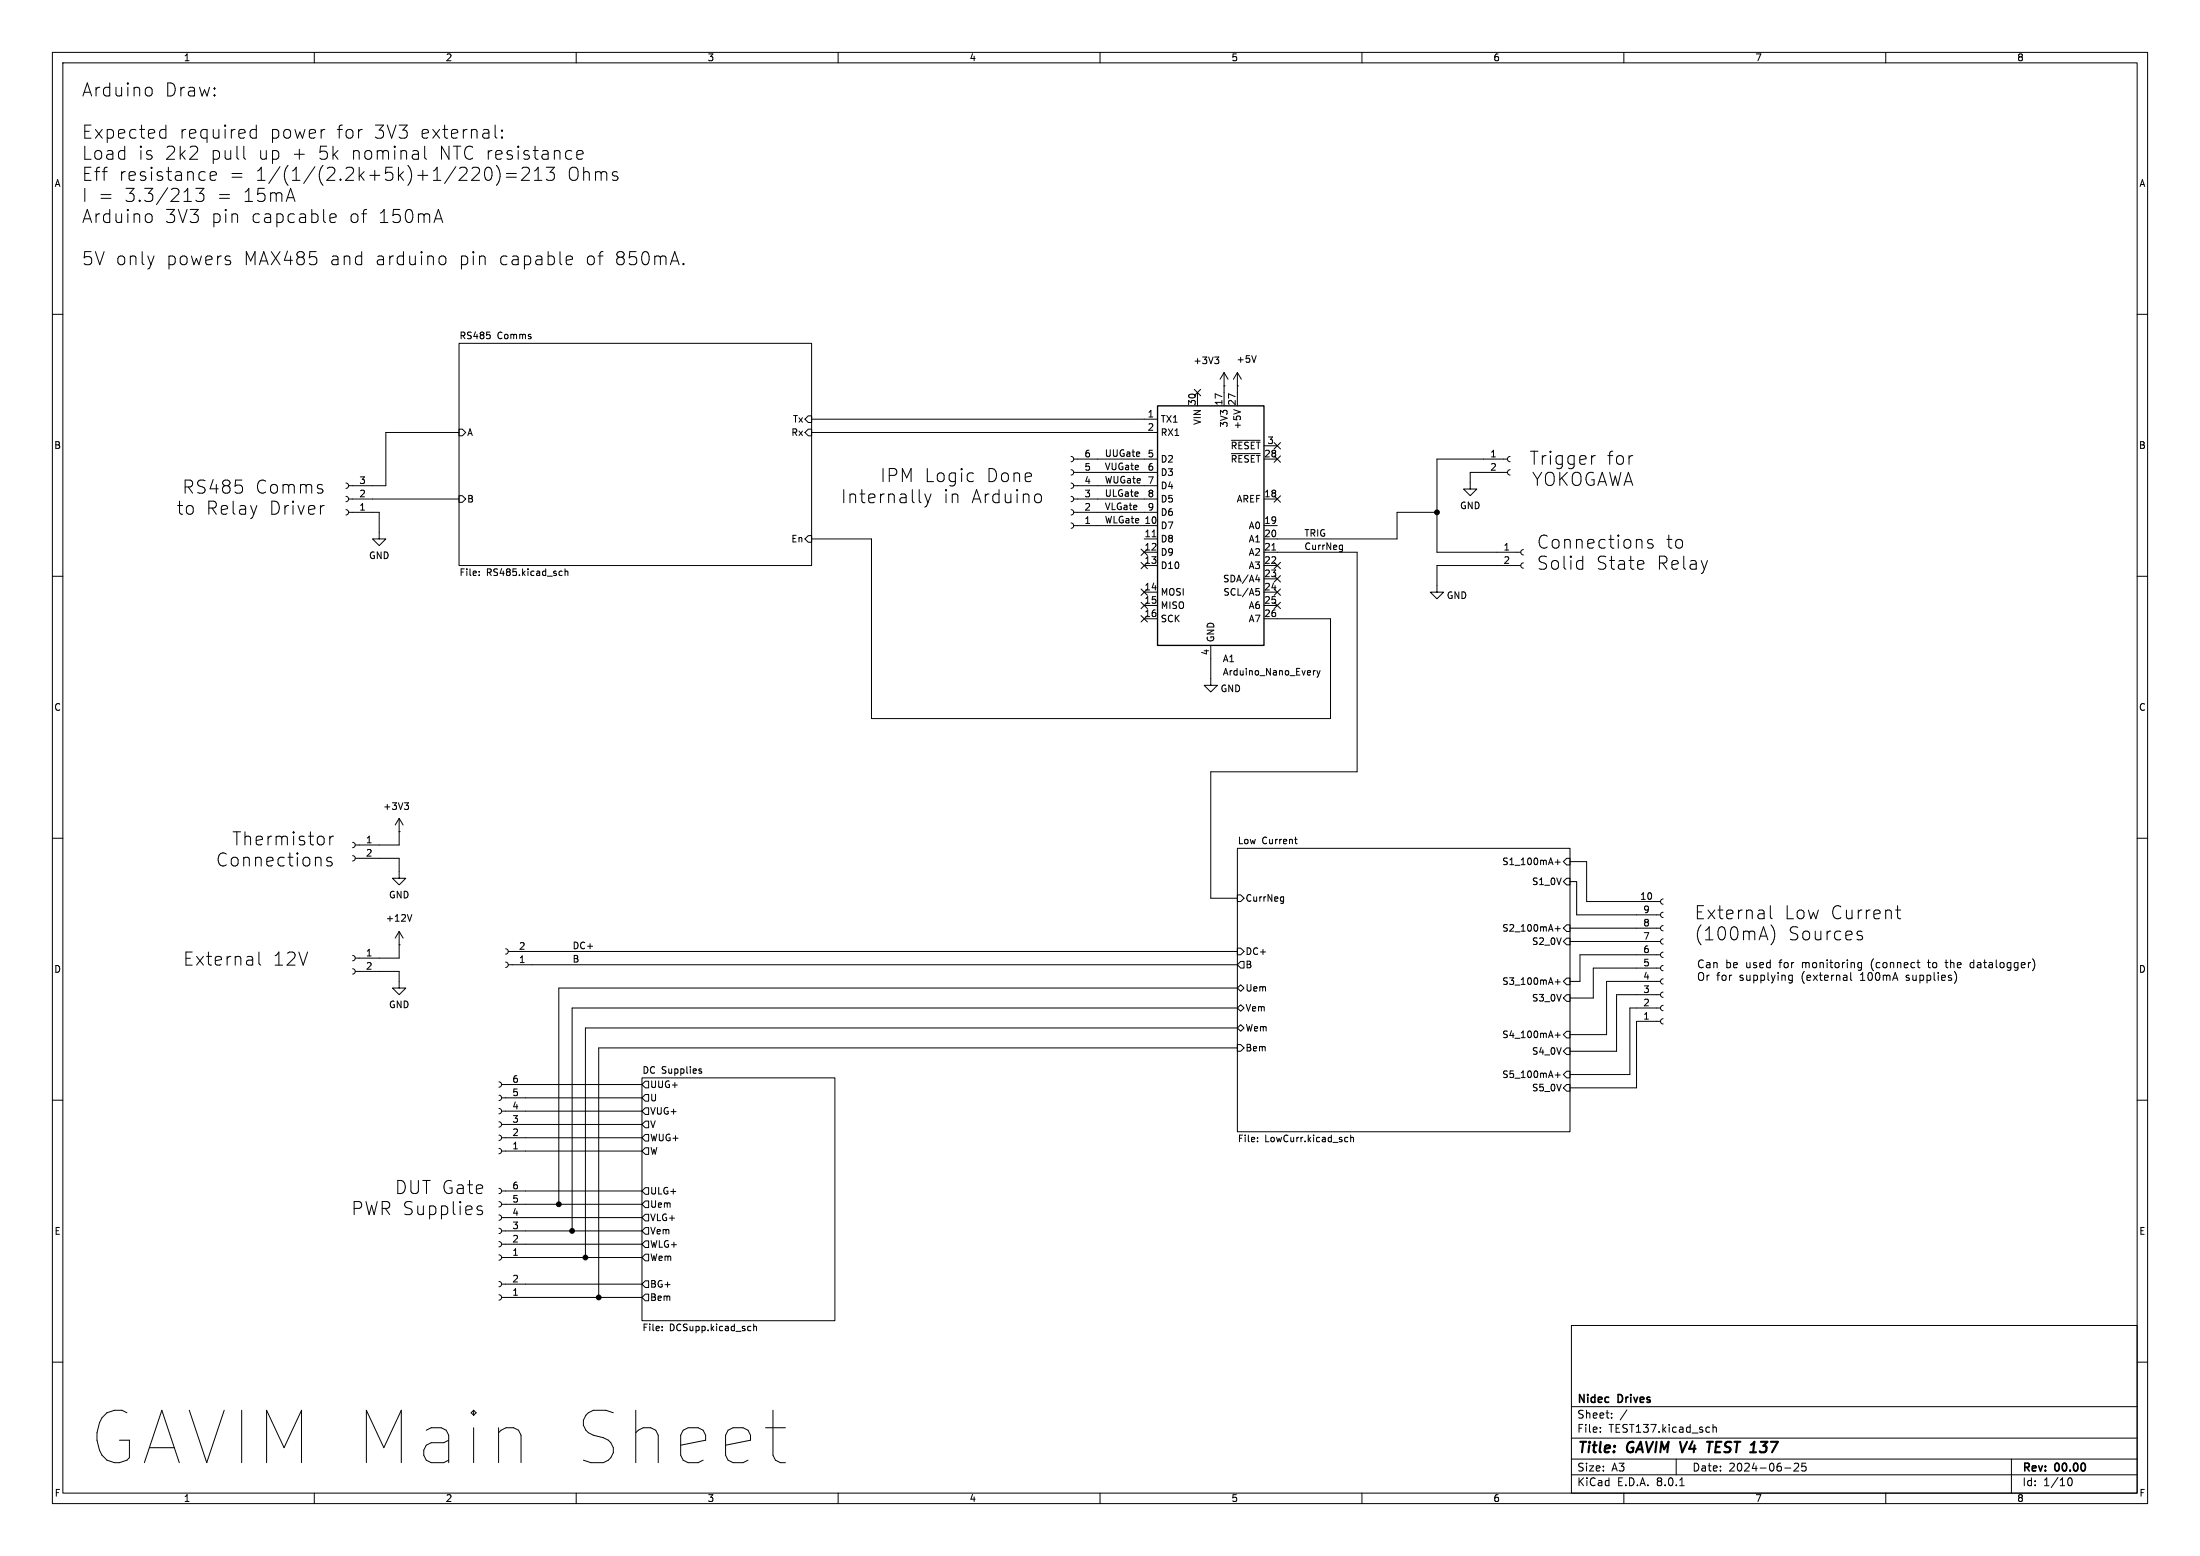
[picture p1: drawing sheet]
<svg xmlns="http://www.w3.org/2000/svg" width="420mm" height="297mm" viewBox="0 0 420 297" stroke-linecap="round" stroke-linejoin="round" font-family="sans-serif">
<g fill="none" stroke="#000" stroke-width=".19">
<path d="M10 10h400v277h-400zM12 12h396v273h-396zM28.6 16.7l.4 .4v.8l-.4 .4M60 10v2M110 10v2M160 10v2M210 10v2M260 10v2M310 10v2M360 10v2M31 24.7l.7 .1M31.7 23.9v2.5"/>
<path d="M31.7 26.3l-.7 .1M35.1 38.5h1.4M38.9 36l-.8 .9a.68 .68 0 0 1 .8 .5v.6l-.2 .3-1 .2-.3-.3M40.1 33.6l1.2-.2-.1-.5-.7-.1-.4 .3 .1 1.2 .3 .1 .7-.1M46.5 27.9v2.1l.4 .4M47.7 25.9l.5 .5 .7-.1M48.9 24.8l-.7-.1-.5 .5M48.9 23.9v2.5M55.5 36l.8 2.5M61.8 24.7h.2M79.5 28.7l.4 .4v1.3M79.9 30.3l-.3 .1"/>
<path d="M79.9 29.3l-.3 .1M81.1 27.9v2.1l.3 .4M83.7 40l.8 2.5M91.1 31.9a.68 .68 0 0 1 .3 1.1l-1.4 1.4h1.5M93.1 31.9a1.57 1.57 0 0 0 0 2.5 .64 .64 0 0 0 .7-.5 1.47 1.47 0 0 0-.5-2M94.5 23.9v2.1l.4 .4M94.9 31.7a2.9 2.9 0 0 1-.1 3.7M95.8 26.1l.2 .2-.2 .1M95.8 26.1l-.1 .2 .1 .1M95.8 24.8v.3M95.8 26.1v.3M95.8 24.8l.2 .1-.2 .2"/>
<path d="M95.8 24.8l-.1 .1 .1 .2M96.7 33.1h1.9M96.7 33.8h1.9M100 31.9l-.4 .3M100.6 31.9a.68 .68 0 0 1 .4 1.1l-1.5 1.4h1.6M102 34.4h1.5M102 32.6l.7-.7v2.5M105.8 31.9l-.8 1a.68 .68 0 0 1 .8 .5v.5l-.2 .4-1 .1-.3-.2M108.9 28.7l.3 .2M109.2 30.3l-.3 .1M110.1 29.6l1.2-.3-.1-.4-.7-.2-.4 .4 .1 1.2 .3 .1 .7-.1M10 60h2"/>
<path d="M28.6 40.8l.4 .5v.7l-.4 .5M43.7 49.7l.3 .3-.1 .4-.2 .1M43.7 48.9l.2 .1M63 41.6l1.2-.2-.2-.5-.7-.1-.3 .4 .1 1.2 .2 .1 .7-.1M83.1 41.8h1.2M83.9 49.1a.68 .68 0 0 1 .7-.3 .68 .68 0 0 1 .5 .5v.7a.68 .68 0 0 1-.5 .5 .68 .68 0 0 1-.7-.2M108.1 49.7l1.2-.2-.1-.5-.7-.1-.4 .3 .1 1.2 .3 .1 .7-.1M130.5 50.3l.1 .1-.1 .1M130.5 50.3l-.1 .1 .1 .1M130.5 50.3v.2M408 60h2M87.6 65.5h67.3v42.5h-67.3z"/>
<path d="M93.5 64v.5M154.3 79.4h.6v1.2h-.6l-.6-.6zM228 74.3l1.2 1.2M228.6 74.9v2.6M229.2 74.3l-1.2 1.2M231.9 68.1h.8l-.4 .5M232.4 68.6l.3 .3v.3l-.3 .2M233.7 73.7h.1M233.7 71.1v6.4M233.7 71.1l-.8 1.3M233.7 71.1l.7 1.3M235.5 78.2l1.3 .4"/>
<path d="M236.2 73.7h.1M236.2 71.1v6.4M236.2 71.1l-.7 1.3M236.2 71.1l.8 1.3M239.8 67.9l-.4 1.3M61.7 96.5h.2M66 92.2l.4 .2 .1 .3-.1 .4-.4 .1M66 94.7l.4 .2 .1 .4-.1 .3-.4 .2M66 97.3l.4 .1 .1 .4-.1 .3-.4 .2M66.5 97.8h5.9v5.1h1.3l-1.3 1.2-1.3-1.2h1.3M66.5 95.3h21.1M87.6 81.9h.7l.6 .7-.6 .6h-.7z"/>
<path d="M87.6 94.6h.7l.6 .7-.6 .6h-.7zM87.6 82.6h-13.9v10.1h-7.2M154.3 81.9h.6v1.3h-.6l-.6-.6zM154.9 80h66.1M154.9 82.6h66.1M176.6 94.3l.5 1.7M177.1 96l-.2 .6-.3 .2M177.7 94.3l-.6 1.7M198.3 94.3l.5 .5v.7l-.5 .5M204.5 87.1l.3 .2 .2 .3-.2 .4-.3 .1M204.5 89.7l.3 .1 .2 .4-.2 .3-.3 .2M204.5 92.2l.3 .2 .2 .3-.2 .4-.3 .1"/>
<path d="M204.5 94.7l.3 .2 .2 .4-.2 .3-.3 .2M204.5 97.3l.3 .1 .2 .4-.2 .3-.3 .2M204.5 99.8l.3 .2 .2 .3-.2 .4-.3 .1M205 95.3h16M205 87.6h16M205 90.2h16M205 92.7h16M205 97.8h16M235.1 86.6h5.5M235.1 84h5.5M241.3 95.3h2.5M241.3 87.6h2.5"/>
<path d="M241.3 85.1h2.5M243.2 84.5l1.2 1.2M243.2 87l1.2 1.2M243.2 94.6l1.2 1.3M244.4 87l-1.2 1.2M244.4 84.5l-1.2 1.2M244.4 94.6l-1.2 1.3M274.3 97.8h-7.6v5.1h-25.4M287.8 90.2h-7.1v3.1h1.2l-1.2 1.3-1.3-1.3h1.3M287.8 87.6h-13.5v17.8h16M288.3 89.7l-.4 .1-.1 .4 .1 .3 .4 .2M288.3 87.1l-.4 .2-.1 .3 .1 .4 .4 .1"/>
<path d="M304.3 87h.3M10 110h2M91.5 109.7v.2M91.5 109.1v.1M107 109l.3 .1M107.3 109.8l-.3 .1M107.9 109.1l.2-.1 .3 .1v.8M107.9 108.6v1.3M154.3 102.2h.6v1.3h-.6l-.6-.6zM154.9 102.9h11.5v34.3h87.6v-19.1h-12.7M205 100.3h16M217.8 107.3l1.2 1.3"/>
<path d="M217.8 112.4l1.2 1.2M217.8 115l1.2 1.2M217.8 117.5l1.2 1.2M217.8 104.8l1.2 1.2M218.4 108h2.6M218.4 105.4h2.6M218.4 102.9h2.6M218.4 113h2.6M218.4 115.6h2.6M218.4 118.1h2.6M219 107.3l-1.2 1.3M219 112.4l-1.2 1.2"/>
<path d="M219 115l-1.2 1.2M219 117.5l-1.2 1.2M219 104.8l-1.2 1.2M220 102.5h.7M239.7 110.6h.8M239.8 112.3h.6M239.9 112.8h.3l.2 .3-.1 .4-.4 .1M240.3 110.2v.9M241.3 108h2.5M241.3 105.4h17.8v41.9h-28v24.2h5.1M241.3 100.3h2.5M241.3 113h2.5"/>
<path d="M241.3 115.6h2.5M241.3 110.5h2.5M242.8 105h.7M243.2 109.9l1.2 1.2M243.2 112.4l1.2 1.2M243.2 107.3l1.2 1.3M243.2 115l1.2 1.2M244.4 109.9l-1.2 1.2M244.4 112.4l-1.2 1.2M244.4 107.3l-1.2 1.3M244.4 115l-1.2 1.2M255.9 104.1h.4"/>
<path d="M256.3 104.1v1l-.3 .2M256.3 104.8l-.4 .1M290.3 108h-16v5h1.3l-1.3 1.3-1.3-1.3h1.3M290.8 107.4l-.3 .2-.2 .4 .2 .3 .3 .2M290.8 104.9l-.3 .2-.2 .3 .2 .4 .3 .1M301.9 107l.3 .1M302.2 106.2v2.5M302.2 108.5l-.3 .2M313.7 107.1l.1 .5-1.2 .2M315.5 103.1l-.6-.1-.4 .3 .2 .4 .8 .2 .1 .3-.1 .3-.3 .1-.7-.1M408 110h2M231.1 123.2v7.6h1.3l-1.3 1.3-1.2-1.3h1.2"/>
<path d="M251.1 128l-.4 .2M251.4 128l.3 .8M251.7 128.8l-.3 .5M252 128l-.3 .8M10 160h2M63 159.6v1.7M63.7 159.6a.64 .64 0 0 0-.7 .5M76.2 158.8h.1M76.2 156.2l-.8 1.3M76.2 156.2v5.1h-8.4M76.2 156.2l.8 1.3M77.2 153.2h.8l-.4 .5"/>
<path d="M77.7 153.7l.3 .3v.3l-.3 .2M408 160h2M63.3 163.8l-.6-.2-.3 .4 .1 .3 .8 .3 .1 .2-.1 .4-.2 .1-.7-.1M67.3 163.3l.4 .2 .1 .3-.1 .4-.4 .1M67.3 160.8l.4 .1 .1 .4-.1 .3-.4 .2M67.8 163.8h8.4v3.8h1.3l-1.3 1.3-1.3-1.3h1.3M76.2 177.8v5.1h-8.4M76.2 177.8l-.8 1.3M76.2 177.8l.8 1.3M78.6 174.6l-.4 1.2M236.2 161.9h63.5v54.1h-63.5zM236.2 170.8h.7l.6 .7-.6 .6h-.7z"/>
<path d="M244.7 171.2h.3M245 171.2v1l-.2 .3M245 172h-.3M247.1 160.2h.5M247.3 160.9l.3 .1M296.9 164.6h1M296.9 177.3h1M297.4 164.1v.9M297.4 176.8v.9M298.4 164.5l.7-.7h.6v1.3h-.6zM298.4 168.3l.7-.7h.6v1.3h-.6zM298.4 179.7l.7-.6h.6v1.2h-.6z"/>
<path d="M299.1 176.5h.6v1.3h-.6l-.7-.6zM299.7 164.5h3.2v7.6h14.1M299.7 168.3h1.3v6.3h16M299.7 177.2h17.3M299.7 179.7h17.3M317.5 171.6l-.4 .1-.1 .4 .1 .3 .4 .2M317.5 174.1l-.4 .2-.1 .3 .1 .4 .4 .1M317.5 176.7l-.4 .1-.1 .4 .1 .3 .4 .2M317.5 179.2l-.4 .2-.1 .3 .1 .4 .4 .1M338 172.9v2.1l.3 .4M338.1 176.5a2.86 2.86 0 0 1 0 3.8M354.9 178.6l.6 .1 .1 .3-.4 .4h-.4"/>
<path d="M354.9 177.7l.6 .1M361.9 173.7h.9M362.3 172.9v2.1l.1 .3 .4 .1M49.4 181.7v2.2l.4 .3M67.3 184.9l.4 .2 .1 .3-.1 .4-.4 .1M67.3 182.4l.4 .1 .1 .4-.1 .3-.4 .2M67.8 185.4h8.4v3.2h1.3l-1.3 1.3-1.3-1.3h1.3M76.2 180.3h.1M96.5 181.1l.4 .2 .1 .3-.1 .4-.4 .1M96.5 183.6l.4 .2 .1 .4-.1 .3-.4 .2M97 181.6h139.2M97 184.2h139.2"/>
<path d="M236.2 181h.7l.6 .6-.6 .6h-.7zM236.2 184.2l.7-.7h.6v1.3h-.6zM236.2 188.6l.7-.6 .6 .6-.6 .6zM236.2 192.4l.7-.6 .6 .6-.6 .6zM236.2 196.2l.7-.6 .6 .6-.6 .7zM236.2 199.4h.7l.6 .6-.6 .7h-.7zM236.2 192.4h-127v42.5M236.2 188.6h-129.5v41.3M236.2 196.2h-124.4v43.8M296.9 187.4h1M296.9 197.6h1M297.4 186.9v1"/>
<path d="M297.4 197.1v1M298.4 187.3l.7-.6h.6v1.3h-.6zM298.4 190.5l.7-.6h.6v1.2h-.6zM298.4 197.5l.7-.6h.6v1.2h-.6zM317 182.2h-15.4v5.1h-1.9M317 184.8h-12.8v5.7h-4.5M317 187.3h-10.3v10.2h-7M317 189.9h-8.4v10.8h-8.9M317 192.4h-5.9v12.7h-11.4M317 194.9h-4.6v12.7h-12.7M317.5 181.7l-.4 .2-.1 .4 .1 .3 .4 .2M317.5 184.3l-.4 .1-.1 .4 .1 .3 .4 .2"/>
<path d="M317.5 186.8l-.4 .2-.1 .3 .1 .4 .4 .1M317.5 189.4l-.4 .1-.1 .4 .1 .3 .4 .2M317.5 191.9l-.4 .2-.1 .3 .1 .4 .4 .1M317.5 194.4l-.4 .2-.1 .4 .1 .3 .4 .2M341.5 187l.2 .1h.5M342.2 186.1v1.3l-.3 .2h-.4M342.2 186.2l-.5-.1-.2 .2M353.3 185.6v1.3l.2 .2M354.7 185.2h.4M355.4 183.7v1.2l-.2 .3M355.4 183.8l-.5-.1-.2 .3 .1 .7h.6M366 183.7h.5"/>
<path d="M366.2 184.7h.3M371.3 183.7h.6M373.2 185.5a1.76 1.76 0 0 1 0 2.1M376.4 183.7l-.3 .3v.4l.3 .3M388.1 183.1a1.76 1.76 0 0 1 0 2.1M10 210h2M95.2 206.5l.4 .2 .2 .3-.2 .4-.4 .1M95.2 209l.4 .2 .2 .4-.2 .3-.4 .2M95.2 211.6l.4 .1 .2 .4-.2 .3-.4 .2M95.2 214.1l.4 .2 .2 .3-.2 .4-.4 .1M95.2 216.7l.4 .1 .2 .4-.2 .3-.4 .2M95.2 219.2l.4 .2 .2 .3-.2 .4-.4 .1"/>
<path d="M95.8 207h26.8M95.8 209.6h26.8M95.8 212.1h26.8M95.8 214.6h26.8M95.8 217.2h26.8M95.8 219.7h26.8M122.6 205.7h36.8v46.4h-36.8zM123.2 211.5h.6v1.2h-.6l-.6-.6zM123.2 216.5h.6v1.3h-.6l-.6-.6zM123.2 206.4h.6v1.2h-.6l-.6-.6zM123.2 208.9h.6v1.3h-.6l-.6-.6zM123.2 214h.6v1.3h-.6l-.6-.7z"/>
<path d="M123.2 219.1h.6v1.2h-.6l-.6-.6zM133.6 204.4l.3 .1 .1 .2-.5 .2M133.6 204l.3 .1M236.2 200h-121.9v47.6M240.1 217.8v.1M240.1 217.1v.2M256.9 217.1h.4M257.3 217.9h-.4M257.9 217.2l.1-.1h.3l.1 .8M257.9 216.7v1.2M296.9 205.2h1M297.4 204.7v1"/>
<path d="M298.4 200.7l.7-.7h.6v1.3h-.6zM298.4 205.1l.7-.6h.6v1.2h-.6zM298.4 207.6l.7-.6h.6v1.3h-.6zM408 210h2M91.2 230.9l.8 .2 .1 .3-.1 .3-.7 .1M91.2 230.3l.2-.1 .6 .1M95.2 226.8l.4 .2 .2 .3-.2 .4-.4 .1M95.2 229.4l.4 .1 .2 .4-.2 .3-.4 .2M95.2 231.9l.4 .2 .2 .3-.2 .4-.4 .1M95.2 234.4l.4 .2 .2 .3-.2 .4-.4 .2M95.2 237l.4 .1 .2 .4-.2 .3-.4 .2M95.2 239.5l.4 .2 .2 .3-.2 .4-.4 .1"/>
<path d="M95.8 227.3h26.8M95.8 229.9h26.8M95.8 232.4h26.8M95.8 234.9h26.8M95.8 237.5h26.8M123.2 236.9h.6v1.2h-.6l-.6-.6zM123.2 226.7h.6v1.3h-.6l-.6-.7zM123.2 231.8h.6v1.2h-.6l-.6-.6zM123.2 229.2h.6v1.3h-.6l-.6-.6zM123.2 234.3h.6v1.3h-.6l-.6-.7zM123.2 239.4h.6v1.3h-.6l-.6-.7zM10 260h2"/>
<path d="M95.2 244.6l.4 .2 .2 .3-.2 .4-.4 .1M95.2 247.1l.4 .2 .2 .3-.2 .4-.4 .2M95.8 240h26.8M95.8 245.1h26.8M95.8 247.6h26.8M123.2 244.5h.6v1.2h-.6l-.6-.6zM123.2 247h.6v1.3h-.6l-.6-.7zM126.4 253.9v.1M126.4 253.2v.1M143.2 253.2h.1M143.3 253.9l-.1 .1M143.9 252.7v1.3"/>
<path d="M143.9 253.3l.2-.1h.3v.8M300 253h108v32h-108zM408 260h2M146.1 272.5h3.8M147.6 269.2v8.6l.4 .9 1 .5h.9M300 278.5h108M300 274.5h108M300 268.5h108M305.5 273.2v.2M305.5 272.5v.1M307.7 270.5v.2M307.7 269.8v.1"/>
<path d="M310.6 269.1l-1.3 1.9M320 278.5v3M326.2 272.4l.2 .1M326.4 273.3l-.2 .1M327 271.9v1.5M327 272.5l.2-.1 .4 .1 .1 .9M342.5 279.4l.6-.1 .2 .1 .1 .3-1 1.1h1M344.7 279.3h-.7l-.1 .7 .3-.1h.5l.1 .2-.1 .5-.2 .2-.6-.2M384 278.5v6.5M60 285v2M110 285v2M160 285v2"/>
<path d="M210 285v2M260 285v2M300 281.5h108M310 285v2M320.7 283.6h.8M340.7 280.2h1.2M360 285v2M394.7 282.7l.2-.5 .2-.1a.8 .8 0 0 1 .5 .7 .8 .8 0 0 1-.5 .8l-.2-.2-.2-.4"/>
</g>
<path d="M325.9 275.2h1.1M326.4 275.2l-.2 2" fill="none" stroke="#000" stroke-width=".4"/>
<path d="M221 77.5h20.3v45.7h-20.3z" fill="none" stroke="#000" stroke-width=".25"/>
<g fill="#000" stroke="#000" stroke-width=".19">
<circle cx="274.3" cy="97.8" r=".46"/>
<circle cx="106.7" cy="229.9" r=".46"/>
<circle cx="109.2" cy="234.9" r=".46"/>
<circle cx="111.8" cy="240" r=".46"/>
<circle cx="114.3" cy="247.6" r=".46"/>
</g>
<g font-size="13.9">
<text x="16.5" y="280.4">GAVIM Main</text>
<text x="106.3" y="280.4">Sheet</text>
</g>
<g font-size="3.5">
<text x="15.5" y="18.7">Arduino</text>
<text x="31.3" y="18.7">Draw:</text>
<text x="15.5" y="26.7">Expected</text>
<text x="34" y="26.7">required</text>
<text x="51.2" y="26.7">power</text>
<text x="63.9" y="26.7">for</text>
<text x="71" y="26.7">3V3</text>
<text x="79.8" y="26.7">external:</text>
<text x="15.5" y="30.7">Load</text>
<text x="15.5" y="34.8">Eff</text>
<text x="22.5" y="34.8">resistance</text>
<text x="26.2" y="30.7">is</text>
<text x="31.2" y="30.7">2k2</text>
<text x="39.9" y="30.7">pull</text>
<text x="43.5" y="34.8">=</text>
<text x="48.5" y="34.8">1/(1/(2.2k+5k)+1/220)=213</text>
<text x="48.9" y="30.7">up</text>
<text x="55.3" y="30.7">+</text>
<text x="60.2" y="30.7">5k</text>
<text x="66.5" y="30.7">nominal</text>
<text x="83.2" y="30.7">NTC resistance</text>
<text x="107.9" y="34.8">Ohms</text>
<text x="15.5" y="38.8">I =</text>
<text x="23.5" y="38.8">3.3/213</text>
<text x="41.1" y="38.8">=</text>
<text x="46" y="38.8">15mA</text>
<text x="15.5" y="42.8">Arduino</text>
<text x="31.3" y="42.8">3V3</text>
<text x="40.1" y="42.8">pin</text>
<text x="47.6" y="42.8">capcable</text>
<text x="66.3" y="42.8">of</text>
<text x="71.8" y="42.8">150mA</text>
<text x="15.5" y="50.9">5V only</text>
<text x="31.5" y="50.9">powers</text>
<text x="46.2" y="50.9">MAX485</text>
<text x="62.6" y="50.9">and</text>
<text x="71.2" y="50.9">arduino</text>
<text x="87.1" y="50.9">pin</text>
<text x="94.7" y="50.9">capable</text>
<text x="111.2" y="50.9">of</text>
<text x="116.8" y="50.9">850mA.</text>
<text x="292.1" y="88.9">Trigger</text>
<text x="306.8" y="88.9">for</text>
<text x="34.9" y="94.5">RS485</text>
<text x="48.8" y="94.5">Comms</text>
<text x="168.1" y="92.2">IPM Logic</text>
<text x="188.3" y="92.2">Done</text>
<text x="292.6" y="93">YOKOGAWA</text>
<text x="33.8" y="98.5">to</text>
<text x="39.4" y="98.5">Relay</text>
<text x="51.4" y="98.5">Driver</text>
<text x="160.6" y="96.3">Internally</text>
<text x="180.1" y="96.3">in</text>
<text x="185.4" y="96.3">Arduino</text>
<text x="293.2" y="104.9">Connections</text>
<text x="317.8" y="104.9">to</text>
<text x="293.2" y="109">Solid</text>
<text x="304.5" y="109">State</text>
<text x="316" y="109">Relay</text>
<text x="44.4" y="161.6">Thermistor</text>
<text x="41.3" y="165.6">Connections</text>
<text x="323.3" y="175.7">External</text>
<text x="323.3" y="179.7">(100mA)</text>
<text x="340.4" y="175.7">Low Current</text>
<text x="341.2" y="179.7">Sources</text>
<text x="35" y="184.5">External</text>
<text x="52.2" y="184.5">12V</text>
<text x="67.2" y="232.2">PWR Supplies</text>
<text x="75.5" y="228.1">DUT Gate</text>
</g>
<g font-size="2.8">
<text x="301" y="277.9">Title:</text>
<text x="310.6" y="277.9">GAVIM V4</text>
<text x="327.6" y="277.9">TEST 137</text>
</g>
<g font-size="2.1">
<text x="323.8" y="184.9">Can</text>
<text x="329.4" y="184.9">be</text>
<text x="333.3" y="184.9">used</text>
<text x="339.8" y="184.9">for</text>
<text x="344.3" y="184.9">monitoring</text>
<text x="357.6" y="184.9">(connect</text>
<text x="368.7" y="184.9">to</text>
<text x="372.2" y="184.9">the</text>
<text x="377" y="184.9">datalogger)</text>
<text x="323.8" y="187.3">Or</text>
<text x="327.6" y="187.3">for</text>
<text x="332.1" y="187.3">supplying</text>
<text x="344" y="187.3">(external</text>
<text x="355.4" y="187.3">100mA</text>
<text x="364.3" y="187.3">supplies)</text>
<text x="301" y="268.2">Nidec</text>
<text x="308.9" y="268.2">Drives</text>
<text x="301" y="273.7">File:</text>
<text x="301" y="271">Sheet:</text>
<text x="307.1" y="273.7">TEST137.kicad_sch</text>
<text x="301" y="281.1">Size:</text>
<text x="307.6" y="281.1">A3</text>
<text x="323" y="281.1">Date:</text>
<text x="330" y="281.1">2024-06-25</text>
<text x="386" y="281.3">Rev:</text>
<text x="392.4" y="281.3">00.00</text>
<text x="301" y="283.9">KiCad</text>
<text x="308.7" y="283.9">E.D.A.</text>
<text x="316.3" y="283.9">8.0.1</text>
<text x="386" y="283.9">Id:</text>
<text x="390.1" y="283.9">1/10</text>
</g>
<g font-size="1.8">
<text x="35" y="11.9">1</text>
<text x="85" y="11.9">2</text>
<text x="135" y="11.9">3</text>
<text x="185" y="11.9">4</text>
<text x="235" y="11.9">5</text>
<text x="285" y="11.9">6</text>
<text x="335" y="11.9">7</text>
<text x="385" y="11.9">8</text>
<text x="10.3" y="35.9">A</text>
<text x="408.3" y="35.9">A</text>
<text x="87.6" y="64.8">RS485</text>
<text x="94.9" y="64.8">Comms</text>
<text x="227.7" y="69.7">+3V3</text>
<text x="236" y="69.4">+5V</text>
<text x="228.3" y="77.5" transform="rotate(-90 228.3 77.5)">30</text>
<text x="233.4" y="77.5" transform="rotate(-90 233.4 77.5)">17</text>
<text x="236" y="77.5" transform="rotate(-90 236 77.5)">27</text>
<text x="89.1" y="83.4">A</text>
<text x="151" y="83.4">Rx</text>
<text x="151.3" y="80.9">Tx</text>
<text x="219" y="79.8">1</text>
<text x="219" y="82.3">2</text>
<text x="221.5" y="80.9">TX1</text>
<text x="221.5" y="83.4">RX1</text>
<text x="229.5" y="81.2" transform="rotate(-90 229.5 81.2)">VIN</text>
<text x="234.5" y="81.7" transform="rotate(-90 234.5 81.7)">3V3</text>
<text x="237.1" y="82.1" transform="rotate(-90 237.1 82.1)">+5V</text>
<text x="10.3" y="85.9">B</text>
<text x="206.9" y="89.9">5</text>
<text x="206.9" y="87.4">6</text>
<text x="210.8" y="87.3">UUGate</text>
<text x="210.8" y="89.8">VUGate</text>
<text x="219" y="87.4">5</text>
<text x="219" y="89.9">6</text>
<text x="221.5" y="88.5">D2</text>
<text x="234.8" y="88.5">~{RESET}</text>
<text x="234.8" y="86">~{RESET}</text>
<text x="241.3" y="87.4">28</text>
<text x="241.9" y="84.8">3</text>
<text x="284.4" y="87.4">1</text>
<text x="284.4" y="89.9">2</text>
<text x="408.2" y="85.9">B</text>
<text x="68.5" y="95">2</text>
<text x="68.5" y="92.5">3</text>
<text x="206.9" y="95">3</text>
<text x="206.9" y="92.5">4</text>
<text x="210.8" y="92.4">WUGate</text>
<text x="210.8" y="94.9">ULGate</text>
<text x="219" y="92.5">7</text>
<text x="219" y="95">8</text>
<text x="221.5" y="91">D3</text>
<text x="221.5" y="93.6">D4</text>
<text x="241.3" y="95">18</text>
<text x="68.5" y="97.5">1</text>
<text x="89.1" y="96.1">B</text>
<text x="206.9" y="100.1">1</text>
<text x="206.9" y="97.5">2</text>
<text x="210.8" y="97.4">VLGate</text>
<text x="210.8" y="100">WLGate 10</text>
<text x="219" y="97.5">9</text>
<text x="221.5" y="101.2">D7</text>
<text x="221.5" y="96.1">D5</text>
<text x="221.5" y="98.7">D6</text>
<text x="236" y="96.1">AREF</text>
<text x="238.3" y="101.2">A0</text>
<text x="241.3" y="100.1">19</text>
<text x="278.6" y="97.4">GND</text>
<text x="70.4" y="106.9">GND</text>
<text x="151" y="103.7">En</text>
<text x="218.4" y="102.6">11</text>
<text x="218.4" y="105.2">12</text>
<text x="218.4" y="107.7">13</text>
<text x="221.5" y="103.7">D8</text>
<text x="221.5" y="106.3">D9</text>
<text x="238.3" y="103.7">A1</text>
<text x="238.3" y="106.3">A2</text>
<text x="241.3" y="102.6">20</text>
<text x="241.3" y="105.2">21</text>
<text x="241.3" y="107.7">22</text>
<text x="248.9" y="102.5">TRIG</text>
<text x="248.9" y="105.1">CurrNeg</text>
<text x="286.9" y="105.2">1</text>
<text x="286.9" y="107.7">2</text>
<text x="87.6" y="110.3">File:</text>
<text x="92.9" y="110.3">RS485.kicad_sch</text>
<text x="218.4" y="112.8">14</text>
<text x="221.5" y="108.8">D10</text>
<text x="221.5" y="113.9">MOSI</text>
<text x="233.4" y="111.4">SDA/A4</text>
<text x="233.5" y="113.9">SCL/A5</text>
<text x="238.3" y="108.8">A3</text>
<text x="241.3" y="110.2">23</text>
<text x="241.3" y="112.8">24</text>
<text x="218.4" y="115.3">15</text>
<text x="218.4" y="117.9">16</text>
<text x="221.5" y="116.4">MISO</text>
<text x="221.5" y="119">SCK</text>
<text x="238.3" y="116.4">A6</text>
<text x="238.3" y="119">A7</text>
<text x="241.3" y="115.3">25</text>
<text x="241.3" y="117.9">26</text>
<text x="276.1" y="114.5">GND</text>
<text x="230.9" y="125.2" transform="rotate(-90 230.9 125.2)">4</text>
<text x="232" y="122.7" transform="rotate(-90 232 122.7)">GND</text>
<text x="233.3" y="126.6">A1</text>
<text x="233.3" y="129.1">Arduino_Nano_Every</text>
<text x="10.3" y="135.9">C</text>
<text x="232.9" y="132.3">GND</text>
<text x="408.2" y="135.9">C</text>
<text x="73.1" y="154.8">+3V3</text>
<text x="69.8" y="161">1</text>
<text x="236.2" y="161.2">Low</text>
<text x="240.9" y="161.2">Current</text>
<text x="69.8" y="163.6">2</text>
<text x="286.7" y="165.3">S1_100mA+</text>
<text x="74.2" y="171.7">GND</text>
<text x="237.7" y="172.3">CurrNeg</text>
<text x="292.4" y="169.1">S1_0V</text>
<text x="313" y="171.8">10</text>
<text x="73.6" y="176.1">+12V</text>
<text x="286.7" y="178">S2_100mA+</text>
<text x="313.6" y="179.5">7</text>
<text x="313.6" y="176.9">8</text>
<text x="313.6" y="174.4">9</text>
<text x="10.3" y="185.9">D</text>
<text x="69.8" y="182.6">1</text>
<text x="69.8" y="185.2">2</text>
<text x="99" y="183.9">1</text>
<text x="99" y="181.4">2</text>
<text x="109.2" y="181.3">DC+</text>
<text x="109.2" y="183.8">B</text>
<text x="237.7" y="182.5">DC+</text>
<text x="237.7" y="185">B</text>
<text x="292.4" y="180.6">S2_0V</text>
<text x="313.6" y="184.5">5</text>
<text x="313.6" y="182">6</text>
<text x="408.2" y="185.9">D</text>
<text x="237.7" y="189.5">Uem</text>
<text x="286.7" y="188.2">S3_100mA+</text>
<text x="292.4" y="191.4">S3_0V</text>
<text x="313.6" y="189.6">3</text>
<text x="313.6" y="187.1">4</text>
<text x="74.2" y="192.6">GND</text>
<text x="237.7" y="193.3">Vem</text>
<text x="237.7" y="197.1">Wem</text>
<text x="313.6" y="194.7">1</text>
<text x="313.6" y="192.2">2</text>
<text x="237.7" y="200.9">Bem</text>
<text x="286.7" y="198.3">S4_100mA+</text>
<text x="292.4" y="201.5">S4_0V</text>
<text x="97.7" y="209.3">5</text>
<text x="97.7" y="206.8">6</text>
<text x="122.6" y="205">DC Supplies</text>
<text x="124" y="207.9">UUG+</text>
<text x="286.7" y="206">S5_100mA+</text>
<text x="292.4" y="208.5">S5_0V</text>
<text x="97.7" y="214.4">3</text>
<text x="97.7" y="211.8">4</text>
<text x="124" y="213">VUG+</text>
<text x="124" y="210.4">U</text>
<text x="124" y="215.5">V</text>
<text x="97.7" y="219.5">1</text>
<text x="97.7" y="216.9">2</text>
<text x="124" y="218">WUG+</text>
<text x="124" y="220.6">W</text>
<text x="236.2" y="218.3">File:</text>
<text x="241.4" y="218.3">LowCurr.kicad_sch</text>
<text x="97.7" y="227.1">6</text>
<text x="97.7" y="232.2">4</text>
<text x="97.7" y="229.6">5</text>
<text x="124" y="228.2">ULG+</text>
<text x="124" y="233.3">VLG+</text>
<text x="124" y="230.7">Uem</text>
<text x="10.3" y="235.9">E</text>
<text x="97.7" y="239.8">1</text>
<text x="97.7" y="237.2">2</text>
<text x="97.7" y="234.7">3</text>
<text x="124" y="238.4">WLG+</text>
<text x="124" y="235.8">Vem</text>
<text x="408.3" y="235.9">E</text>
<text x="97.7" y="244.9">2</text>
<text x="124" y="240.9">Wem</text>
<text x="124" y="246">BG+</text>
<text x="97.7" y="247.4">1</text>
<text x="124" y="248.5">Bem</text>
<text x="122.6" y="254.4">File:</text>
<text x="127.8" y="254.4">DCSupp.kicad_sch</text>
<text x="10.3" y="285.9">F</text>
<text x="35" y="286.9">1</text>
<text x="85" y="286.9">2</text>
<text x="135" y="286.9">3</text>
<text x="185" y="286.9">4</text>
<text x="235" y="286.9">5</text>
<text x="285" y="286.9">6</text>
<text x="335" y="286.9">7</text>
<text x="385" y="286.9">8</text>
<text x="408.3" y="285.9">F</text>
</g>
</svg>
